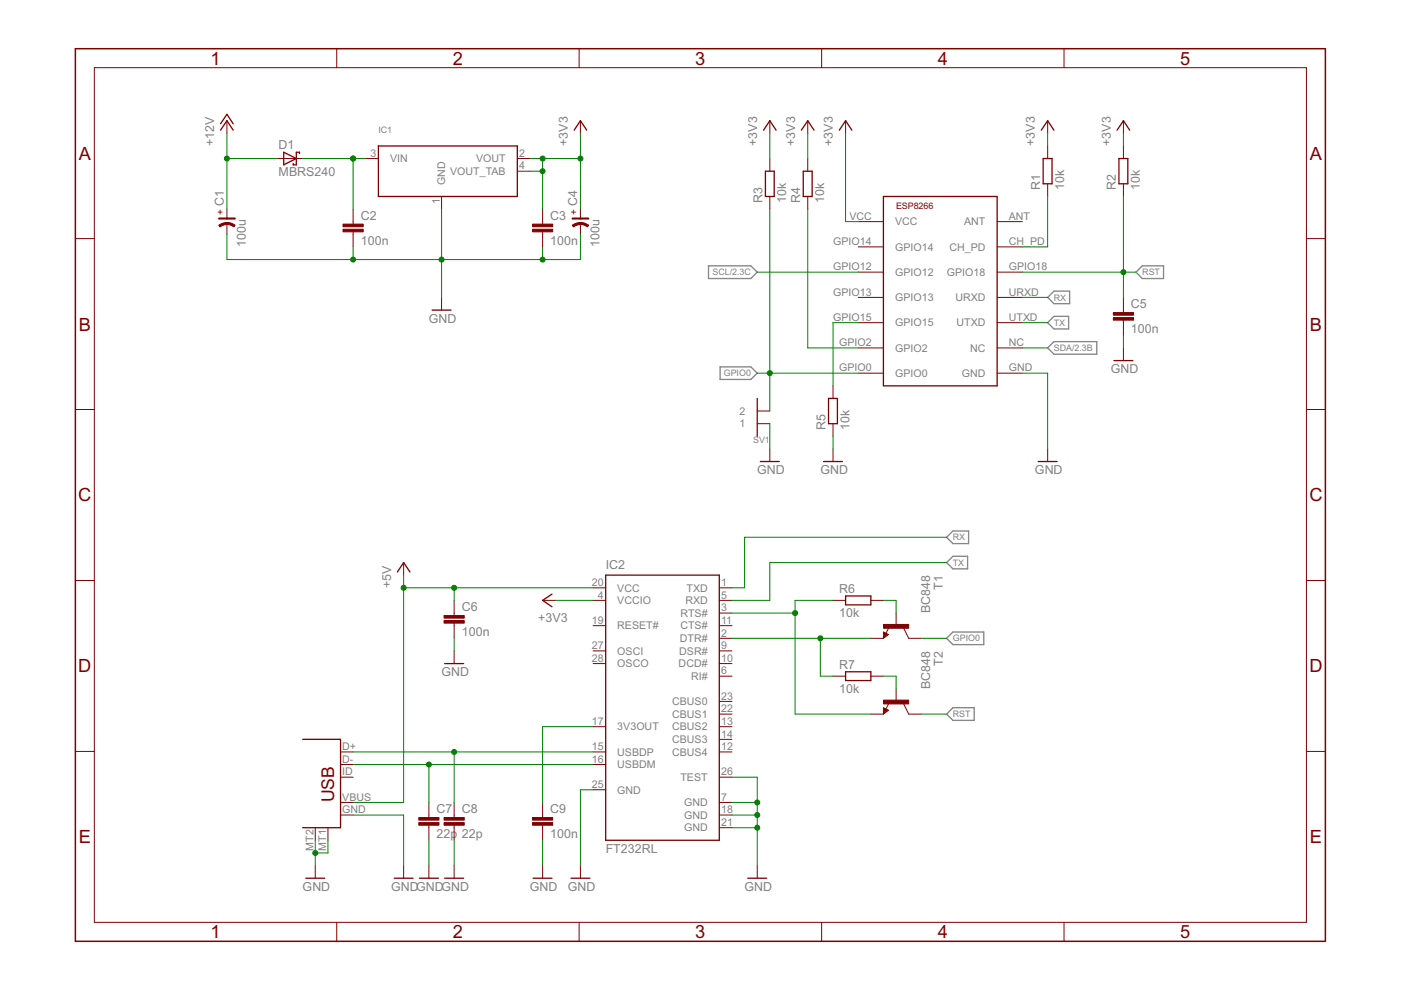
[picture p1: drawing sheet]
<svg xmlns="http://www.w3.org/2000/svg" width="297mm" height="210mm" viewBox="0 0 297 210" stroke-linecap="round" stroke-linejoin="round" font-family="sans-serif">
<path d="M150.2 56.4h9l1.3 1.3-1.3 1.4h-9zM240.9 57.7l1.3-1.3h4.5v2.7h-4.5zM152.7 77.8h6.5l1.3 1.3-1.3 1.4h-6.5zM222.1 68.4l1.4-1.3h3.1v2.6h-3.1zM222.1 63.1l1.4-1.4h3.3v2.7h-3.3zM223.5 72.4h9v2.7h-9l-1.4-1.3zM200.7 119.3l1.3-1.4h3.1v2.7h-3.1zM202 112.6h3.4v2.7h-3.4l-1.3-1.4zM200.7 135.3l1.3-1.3h6.6v2.7h-6.6zM202 150.1h4.5v2.6h-4.5l-1.3-1.3z" fill="none" stroke="#808080" stroke-width=".28"/>
<path d="M16 10.3h265v189.3h-265z" fill="none" stroke="#800000" stroke-width=".32"/>
<g fill="none" stroke="#800000" stroke-width=".21">
<path d="M20 14.4h257v181.2h-257zM71.4 10.3v4.1M122.8 10.3v4.1M174.2 10.3v4.1M225.6 10.3v4.1M48.1 25.6v2.7M58.8 33.6h5.4M77.6 33.6h2.6M109.7 33.6h2.7M109.7 36.3h2.7M123.1 25.6v2.7M163.2 25.6v2.7"/>
<path d="M163.2 33.6v2.7M171.3 25.6v2.7M171.3 33.6v2.7M179.3 25.6v2.7M222.1 25.6v2.7M222.1 30.9v2.7M222.1 39v2.7M238.2 25.6v2.7M238.2 30.9v2.7M238.2 39v2.7M16 50.6h4M48.1 44.3v2"/>
<path d="M48.1 47.4v2.3M74.9 44.3v3.2M74.9 49.1v3.2M93.6 41.7v2.6M115 44.3v3.2M115 49.1v3.2M123.1 44.3v2M123.1 47.4v2.3M163.2 41.7v2.6M171.3 41.7v2.6M182 57.7h5.3M182 52.3h5.3"/>
<path d="M182 47h5.3M211.4 57.7h5.4M211.4 52.3h5.4M211.4 47h5.4M277 50.6h4M93.6 63.1v2.6M182 79.1h5.3M182 73.8h5.3M182 68.4h5.3M182 63.1h5.3M211.4 79.1h5.4M211.4 73.8h5.4"/>
<path d="M211.4 68.4h5.4M211.4 63.1h5.4M238.2 63.1v3.2M238.2 67.9v3.2M238.2 73.8v2.7M16 86.8h4M160.5 89.8h2.7M160.5 87.1h2.7M163.2 95.2v2.7M176.6 81.8v2.7M176.6 89.8v2.7M176.6 95.2v2.7"/>
<path d="M222.1 95.2v2.7M277 86.8h4M85.6 119.3v2.6M16 123.1h4M96.3 127.3v3.2M96.3 132.1v3.2M96.3 138v2.7M115 127.3h2.7M125.8 124.6h2.6M125.8 138h2.6M125.8 127.3h2.6M125.8 132.7h2.6"/>
<path d="M152.5 124.6h2.7M152.5 138h2.7M152.5 127.3h2.7M152.5 130h2.7M152.5 132.7h2.7M152.5 135.3h2.7M176.6 127.3h2.7M184.6 127.3h2.7M184.6 135.3h2.7M187.3 134l1.1 .5-1.1 .8zM188.5 133l-.7 1.3M190 130v2.7"/>
<path d="M191.6 133.2l1.1 2.1h2.6M277 123.1h4M16 159.3h4M72.2 159.4h2.7M125.8 154.1h2.6M125.8 159.4h2.6M125.8 140.7h2.6M152.5 154.1h2.7M152.5 159.4h2.7M152.5 140.7h2.7M152.5 143.4h2.7M152.5 148.7h2.7"/>
<path d="M152.5 151.4h2.7M152.5 156.8h2.7M176.6 143.4h2.7M184.6 143.4h2.7M184.6 151.4h2.7M187.3 150.1l1.1 .5-1.1 .8zM188.5 149l-.7 1.3M190 146v2.7M191.6 149.2l1.1 2.2h2.6M277 159.3h4M66.8 175.5v2.7M69.5 175.5v2.7"/>
<path d="M72.2 162.1h2.7M72.2 170.1h2.7M72.2 172.8h2.7M72.2 164.8h2.7M90.9 170.1v3.3M90.9 175v3.2M96.3 170.1v3.3M96.3 175v3.2M115 170.1v3.3M115 175v3.2M125.8 162.1h2.6M125.8 167.4h2.6"/>
<path d="M152.5 170.1h2.7M152.5 172.8h2.7M152.5 164.8h2.7M152.5 175.5h2.7M66.8 183.5v2.7M71.4 195.6v4M85.6 183.5v2.7M90.9 183.5v2.7M96.3 183.5v2.7M115 183.5v2.7M122.8 195.6v4M123.1 183.5v2.7"/>
<path d="M160.5 183.5v2.7M174.2 195.6v4M225.6 195.6v4"/>
</g>
<g fill="none" stroke="#800000" stroke-width=".28">
<path d="M46.8 27.6l1.3-2 1.3 2M46.8 26.2l1.3-2 1.3 2M60.2 32.3l2.6 1.3-2.6 1.3zM63.5 32.6v-.3h-.7v2.6h-.6v-.2M80.2 30.9h29.5v10.8h-29.5zM121.7 27.6l1.4-2 1.3 2M161.9 27.6l1.3-2 1.3 2M162.3 36.3h1.8v5.4h-1.8zM169.9 27.6l1.4-2 1.3 2M170.3 36.3h1.9v5.4h-1.9zM177.9 27.6l1.4-2 1.3 2M220.8 27.6l1.3-2 1.4 2"/>
<path d="M221.2 33.6h1.9v5.4h-1.9zM236.8 27.6l1.4-2 1.3 2M237.2 33.6h1.9v5.4h-1.9zM187.3 41.7h24.1v40.1h-24.1zM91.6 65.7h4M236.2 76.5h4M160.5 84.5v8M161.2 97.9h4M174.6 97.9h4M175.7 84.5h1.8v5.3h-1.8zM220.1 97.9h4M84.2 121.3l1.4-2 1.3 2"/>
<path d="M117 126l-2 1.3 2 1.4M128.4 121.9h24.1v56.3h-24.1zM179.3 126.4h5.3v1.8h-5.3zM187.5 134.3v.8l.6-.6-.5-.2v.4l.3-.2M64.2 156.8h8v18.7h-8M94.3 140.7h4M179.3 142.4h5.3v1.9h-5.3zM187.5 150.3v.8l.6-.5-.5-.3v.4l.3-.1M64.8 186.2h4.1M83.6 186.2h4M88.9 186.2h4M94.3 186.2h4"/>
<path d="M113 186.2h4M121.1 186.2h4M158.5 186.2h4.1"/>
</g>
<g fill="#800000" stroke="#800000" stroke-width=".21">
<path d="M88.8 174.4h4.3v.6h-4.3z"/>
<path d="M88.8 173.3h4.3v.6h-4.3z"/>
<path d="M94.1 174.4h4.3v.6h-4.3z"/>
<path d="M94.1 173.3h4.3v.6h-4.3z"/>
<path d="M112.9 174.4h4.3v.6h-4.3z"/>
<path d="M112.9 173.3h4.3v.6h-4.3z"/>
<path d="M187.3 148.4h5.4v.8h-5.4z"/>
<path d="M187.3 132.4h5.4v.8h-5.4z"/>
<path d="M72.7 48.6h4.3v.5h-4.3z"/>
<path d="M72.7 47.5h4.3v.6h-4.3z"/>
<path d="M112.9 48.6h4.3v.5h-4.3z"/>
<path d="M112.9 47.5h4.3v.6h-4.3z"/>
<path d="M94.1 131.6h4.3v.5h-4.3z"/>
<path d="M94.1 130.5h4.3v.6h-4.3z"/>
<path d="M236.1 67.3h4.2v.6h-4.2z"/>
<path d="M236.1 66.3h4.2v.5h-4.2z"/>
</g>
<path d="M46.4 46.3h3.4M121.4 46.3h3.3" fill="none" stroke="#800000" stroke-width=".44"/>
<g fill="#800000" stroke="#800000" stroke-width=".21">
<path d="M48.1 47.2h.7l1 .6-.2 .3-.7-.4-.8-.1z" fill-rule="evenodd"/>
<path d="M46.4 47.8l.6-.4 1.1-.2v.4l-.8 .2-.7 .3z" fill-rule="evenodd"/>
<path d="M123.1 47.2h.7l1 .6-.3 .3-.7-.4-.7-.1z" fill-rule="evenodd"/>
<path d="M121.3 47.8l1.1-.5 .7-.1v.4l-.8 .2-.7 .3z" fill-rule="evenodd"/>
</g>
<g fill="none" stroke="#008000" stroke-width=".21">
<path d="M48.1 28.3v16M48.1 33.6h10.7M64.2 33.6h13.4M74.9 33.6v10.7M112.4 33.6h10.7M112.4 36.3h2.6M115 33.6v10.7M123.1 28.3v16M163.2 28.3v5.3M171.3 28.3v5.3M179.3 28.3v18.7h2.7M222.1 28.3v2.6"/>
<path d="M238.2 28.3v2.6M48.1 49.7v5.3h75v-5.3M74.9 52.3v2.7M93.6 44.3v18.8M115 52.3v2.7M160.5 57.7h21.5M163.2 44.3v42.8M171.3 44.3v29.5h10.7M216.8 57.7h24.1M222.1 41.7v10.6h-5.3M238.2 41.7v21.4M160.5 79.1h21.5"/>
<path d="M182 68.4h-5.4v13.4M216.8 79.1h5.3v16.1M216.8 68.4h5.3M216.8 63.1h5.3M216.8 73.8h5.3M238.2 71.1v2.7M163.2 89.8v5.4M176.6 92.5v2.7M200.7 113.9h-42.8v10.7h-2.7M200.7 119.3h-37.5v8h-8M85.6 121.9v48.2h-10.7M85.6 124.6h40.2"/>
<path d="M96.3 124.6v2.7M96.3 135.3v2.7M117.7 127.3h8.1M155.2 130h13.4M155.2 135.3h29.4M173.9 135.3v8.1h2.7M176.6 127.3h-8v24.1h16M187.3 127.3h2.7v2.7M195.3 135.3h5.4M74.9 159.4h50.9M96.3 159.4v10.7M125.8 154.1h-10.8v16"/>
<path d="M187.3 143.4h2.7v2.6M195.3 151.4h5.4M66.8 178.2v5.3M69.5 178.2v2.6h-2.7M74.9 162.1h50.9M74.9 172.8h10.7v10.7M90.9 162.1v8M90.9 178.2v5.3M96.3 178.2v5.3M115 178.2v5.3M125.8 167.4h-2.7v16.1M155.2 170.1h5.3"/>
<path d="M155.2 164.8h5.3v18.7M155.2 172.8h5.3M155.2 175.5h5.3"/>
</g>
<g fill="#008000" stroke="#008000" stroke-width=".21">
<circle cx="96.3" cy="159.4" r=".53"/>
<circle cx="90.9" cy="162.1" r=".53"/>
<circle cx="85.6" cy="124.6" r=".53"/>
<circle cx="96.3" cy="124.6" r=".53"/>
<circle cx="160.5" cy="170.1" r=".53"/>
<circle cx="160.5" cy="172.8" r=".53"/>
<circle cx="160.5" cy="175.5" r=".53"/>
<circle cx="66.8" cy="180.8" r=".53"/>
<circle cx="74.9" cy="55" r=".53"/>
<circle cx="93.6" cy="55" r=".53"/>
<circle cx="115" cy="55" r=".53"/>
<circle cx="115" cy="33.6" r=".53"/>
<circle cx="115" cy="36.3" r=".53"/>
<circle cx="123.1" cy="33.6" r=".53"/>
<circle cx="168.6" cy="130" r=".53"/>
<circle cx="173.9" cy="135.3" r=".53"/>
<circle cx="238.2" cy="57.7" r=".53"/>
<circle cx="163.2" cy="79.1" r=".53"/>
<circle cx="74.9" cy="33.6" r=".53"/>
<circle cx="48.1" cy="33.6" r=".53"/>
</g>
<g font-size="4.3" fill="#800000">
<text x="44.6" y="13.7">1</text>
<text x="96" y="13.7">2</text>
<text x="147.4" y="13.7">3</text>
<text x="198.8" y="13.7">4</text>
<text x="250.2" y="13.7">5</text>
<text x="16.7" y="33.8">A</text>
<text x="277.7" y="33.8">A</text>
<text x="16.7" y="70.1">B</text>
<text x="277.7" y="70.1">B</text>
<text x="16.6" y="106.3">C</text>
<text x="277.6" y="106.3">C</text>
<text x="16.6" y="142.6">D</text>
<text x="277.6" y="142.6">D</text>
<text x="16.7" y="178.8">E</text>
<text x="277.7" y="178.8">E</text>
<text x="44.6" y="198.9">1</text>
<text x="96" y="198.9">2</text>
<text x="147.4" y="198.9">3</text>
<text x="198.8" y="198.9">4</text>
<text x="250.2" y="198.9">5</text>
</g>
<text font-size="4.2" fill="#800000" x="70.9" y="170.1" transform="rotate(-90 70.9 170.1)">USB</text>
<g font-size="2.9" fill="#808080">
<text x="45.4" y="30.9" transform="rotate(-90 45.4 30.9)">+12V</text>
<text x="59.1" y="31.6">D1</text>
<text x="120.4" y="30.9" transform="rotate(-90 120.4 30.9)">+3V3</text>
<text x="160.5" y="30.9" transform="rotate(-90 160.5 30.9)">+3V3</text>
<text x="168.6" y="30.9" transform="rotate(-90 168.6 30.9)">+3V3</text>
<text x="176.6" y="30.9" transform="rotate(-90 176.6 30.9)">+3V3</text>
<text x="219.4" y="30.9" transform="rotate(-90 219.4 30.9)">+3V3</text>
<text x="235.5" y="30.9" transform="rotate(-90 235.5 30.9)">+3V3</text>
<text x="59.1" y="37.2">MBRS240</text>
<text x="220.5" y="40.3" transform="rotate(-90 220.5 40.3)">R1</text>
<text x="225.6" y="40.3" transform="rotate(-90 225.6 40.3)">10k</text>
<text x="236.6" y="40.3" transform="rotate(-90 236.6 40.3)">R2</text>
<text x="241.7" y="40.3" transform="rotate(-90 241.7 40.3)">10k</text>
<text x="47.4" y="43.7" transform="rotate(-90 47.4 43.7)">C1</text>
<text x="76.5" y="46.6">C2</text>
<text x="116.6" y="46.6">C3</text>
<text x="122.4" y="43.7" transform="rotate(-90 122.4 43.7)">C4</text>
<text x="161.6" y="43" transform="rotate(-90 161.6 43)">R3</text>
<text x="166.7" y="43" transform="rotate(-90 166.7 43)">10k</text>
<text x="169.7" y="43" transform="rotate(-90 169.7 43)">R4</text>
<text x="174.7" y="43" transform="rotate(-90 174.7 43)">10k</text>
<text x="52.1" y="52.4" transform="rotate(-90 52.1 52.4)">100u</text>
<text x="76.5" y="52">100n</text>
<text x="116.6" y="52">100n</text>
<text x="127.1" y="52.4" transform="rotate(-90 127.1 52.4)">100u</text>
<text x="239.8" y="65.3">C5</text>
<text x="90.9" y="68.4">GND</text>
<text x="239.8" y="70.7">100n</text>
<text x="235.5" y="79.1">GND</text>
<text x="175" y="91.2" transform="rotate(-90 175 91.2)">R5</text>
<text x="180.1" y="91.2" transform="rotate(-90 180.1 91.2)">10k</text>
<text x="160.5" y="100.5">GND</text>
<text x="173.9" y="100.5">GND</text>
<text x="219.4" y="100.5">GND</text>
<text x="82.9" y="124.6" transform="rotate(-90 82.9 124.6)">+5V</text>
<text x="128.4" y="120.6">IC2</text>
<text x="177.9" y="125.7">R6</text>
<text x="199.9" y="125" transform="rotate(-90 199.9 125)">T1</text>
<text x="97.9" y="129.6">C6</text>
<text x="114.1" y="131.9">+3V3</text>
<text x="177.9" y="130.8">10k</text>
<text x="197.2" y="130.1" transform="rotate(-90 197.2 130.1)">BC848</text>
<text x="97.9" y="134.9">100n</text>
<text x="93.6" y="143.4">GND</text>
<text x="177.9" y="141.8">R7</text>
<text x="199.9" y="141.1" transform="rotate(-90 199.9 141.1)">T2</text>
<text x="177.9" y="146.8">10k</text>
<text x="197.2" y="146.1" transform="rotate(-90 197.2 146.1)">BC848</text>
<text x="92.5" y="172.4">C7</text>
<text x="97.9" y="172.4">C8</text>
<text x="116.6" y="172.4">C9</text>
<text x="92.5" y="177.8">22p</text>
<text x="97.9" y="177.8">22p</text>
<text x="116.6" y="177.8">100n</text>
<text x="128.4" y="180.8">FT232RL</text>
<text x="64.2" y="188.9">GND</text>
<text x="82.9" y="188.9">GNDGNDGND</text>
<text x="112.4" y="188.9">GND</text>
<text x="120.4" y="188.9">GND</text>
<text x="157.9" y="188.9">GND</text>
</g>
<g font-size="2.5" fill="#808080">
<text x="78.6" y="33.2">3</text>
<text x="82.7" y="34.4">VIN</text>
<text x="100.9" y="34.4">VOUT</text>
<text x="110.1" y="33.2">2</text>
<text x="110.1" y="35.9">4</text>
<text x="94.4" y="39.2" transform="rotate(-90 94.4 39.2)">GND</text>
<text x="95.4" y="37.1">VOUT_TAB</text>
<text x="93.2" y="43.3" transform="rotate(-90 93.2 43.3)">1</text>
<text x="180.1" y="46.6">VCC</text>
<text x="189.8" y="47.8">VCC</text>
<text x="204.4" y="47.8">ANT</text>
<text x="213.9" y="46.6">ANT</text>
<text x="176.7" y="52">GPIO14</text>
<text x="189.8" y="53.2">GPIO14</text>
<text x="201.3" y="53.2">CH_PD</text>
<text x="213.9" y="52">CH_PD</text>
<text x="176.7" y="57.3">GPIO12</text>
<text x="189.8" y="58.5">GPIO12</text>
<text x="200.8" y="58.5">GPIO18</text>
<text x="213.9" y="57.3">GPIO18</text>
<text x="176.7" y="62.7">GPIO13</text>
<text x="189.8" y="63.9">GPIO13</text>
<text x="202.6" y="63.9">URXD</text>
<text x="213.9" y="62.7">URXD</text>
<text x="176.7" y="68">GPIO15</text>
<text x="189.8" y="69.2">GPIO15</text>
<text x="202.8" y="69.2">UTXD</text>
<text x="213.9" y="68">UTXD</text>
<text x="177.9" y="73.4">GPIO2</text>
<text x="189.8" y="74.6">GPIO2</text>
<text x="205.7" y="74.6">NC</text>
<text x="213.9" y="73.4">NC</text>
<text x="177.9" y="78.7">GPIO0</text>
<text x="189.8" y="79.9">GPIO0</text>
<text x="203.9" y="79.9">GND</text>
<text x="213.9" y="78.7">GND</text>
<text x="156.8" y="88">2</text>
<text x="156.8" y="90.6">1</text>
<text x="125.5" y="124.3">20</text>
<text x="130.9" y="125.4">VCC</text>
<text x="145.5" y="125.4">TXD</text>
<text x="152.9" y="124.3">1</text>
<text x="126.8" y="126.9">4</text>
<text x="130.9" y="128.1">VCCIO</text>
<text x="144.3" y="130.8">RTS#</text>
<text x="145.3" y="128.1">RXD</text>
<text x="152.9" y="126.9">5</text>
<text x="152.9" y="129.6">3</text>
<text x="125.5" y="137.6">27</text>
<text x="125.5" y="132.3">19</text>
<text x="130.9" y="133.5">RESET#</text>
<text x="144.1" y="136.1">DTR#</text>
<text x="144.2" y="133.5">CTS#</text>
<text x="152.9" y="132.3">11</text>
<text x="152.9" y="135">2</text>
<text x="152.9" y="137.6">9</text>
<text x="125.5" y="140.3">28</text>
<text x="130.9" y="141.5">OSCO</text>
<text x="130.9" y="138.8">OSCI</text>
<text x="143.9" y="141.5">DCD#</text>
<text x="144" y="138.8">DSR#</text>
<text x="152.9" y="140.3">10</text>
<text x="152.9" y="143">6</text>
<text x="142.5" y="149.5">CBUS0</text>
<text x="146.5" y="144.2">RI#</text>
<text x="152.9" y="148.3">23</text>
<text x="125.5" y="153.7">17</text>
<text x="130.9" y="154.9">3V3OUT</text>
<text x="142.5" y="152.2">CBUS1</text>
<text x="142.5" y="154.9">CBUS2</text>
<text x="152.9" y="151">22</text>
<text x="152.9" y="153.7">13</text>
<text x="72.6" y="159.1">D+</text>
<text x="72.6" y="161.7">D-</text>
<text x="125.5" y="159.1">15</text>
<text x="125.5" y="161.7">16</text>
<text x="130.9" y="160.2">USBDP</text>
<text x="142.5" y="157.6">CBUS3</text>
<text x="142.5" y="160.2">CBUS4</text>
<text x="152.9" y="156.4">14</text>
<text x="152.9" y="159.1">12</text>
<text x="72.6" y="164.4">ID</text>
<text x="125.5" y="167.1">25</text>
<text x="130.9" y="162.9">USBDM</text>
<text x="144.2" y="165.6">TEST</text>
<text x="152.9" y="164.4">26</text>
<text x="72.6" y="169.8">VBUS</text>
<text x="72.6" y="172.4">GND</text>
<text x="130.9" y="168.3">GND</text>
<text x="145" y="170.9">GND</text>
<text x="145" y="173.6">GND</text>
<text x="152.9" y="169.8">7</text>
<text x="152.9" y="172.4">18</text>
<text x="145" y="176.3">GND</text>
<text x="152.9" y="175.1">21</text>
<text x="66.5" y="180.4" transform="rotate(-90 66.5 180.4)">MT2</text>
<text x="69.1" y="180.4" transform="rotate(-90 69.1 180.4)">MT1</text>
</g>
<g font-size="2.4" fill="#800000">
<text x="47.4" y="45.7" transform="rotate(-90 47.4 45.7)">+</text>
<text x="122.4" y="45.7" transform="rotate(-90 122.4 45.7)">+</text>
</g>
<g font-size="2.1" fill="#808080">
<text x="80.2" y="28.3">IC1</text>
<text x="151.1" y="58.4">SCL/2.3C</text>
<text x="242.2" y="58.4">RST</text>
<text x="223.5" y="63.7">RX</text>
<text x="223.5" y="69.1">TX</text>
<text x="223.5" y="74.4">SDA/2.3B</text>
<text x="153.5" y="79.8">GPIO0</text>
<text x="159.7" y="93.8">SV1</text>
<text x="202" y="119.9">TX</text>
<text x="202" y="114.6">RX</text>
<text x="202" y="136">GPIO0</text>
<text x="202" y="152.1">RST</text>
</g>
<text font-size="2.1" fill="#800000" x="190" y="44.3">ESP8266</text>
</svg>
